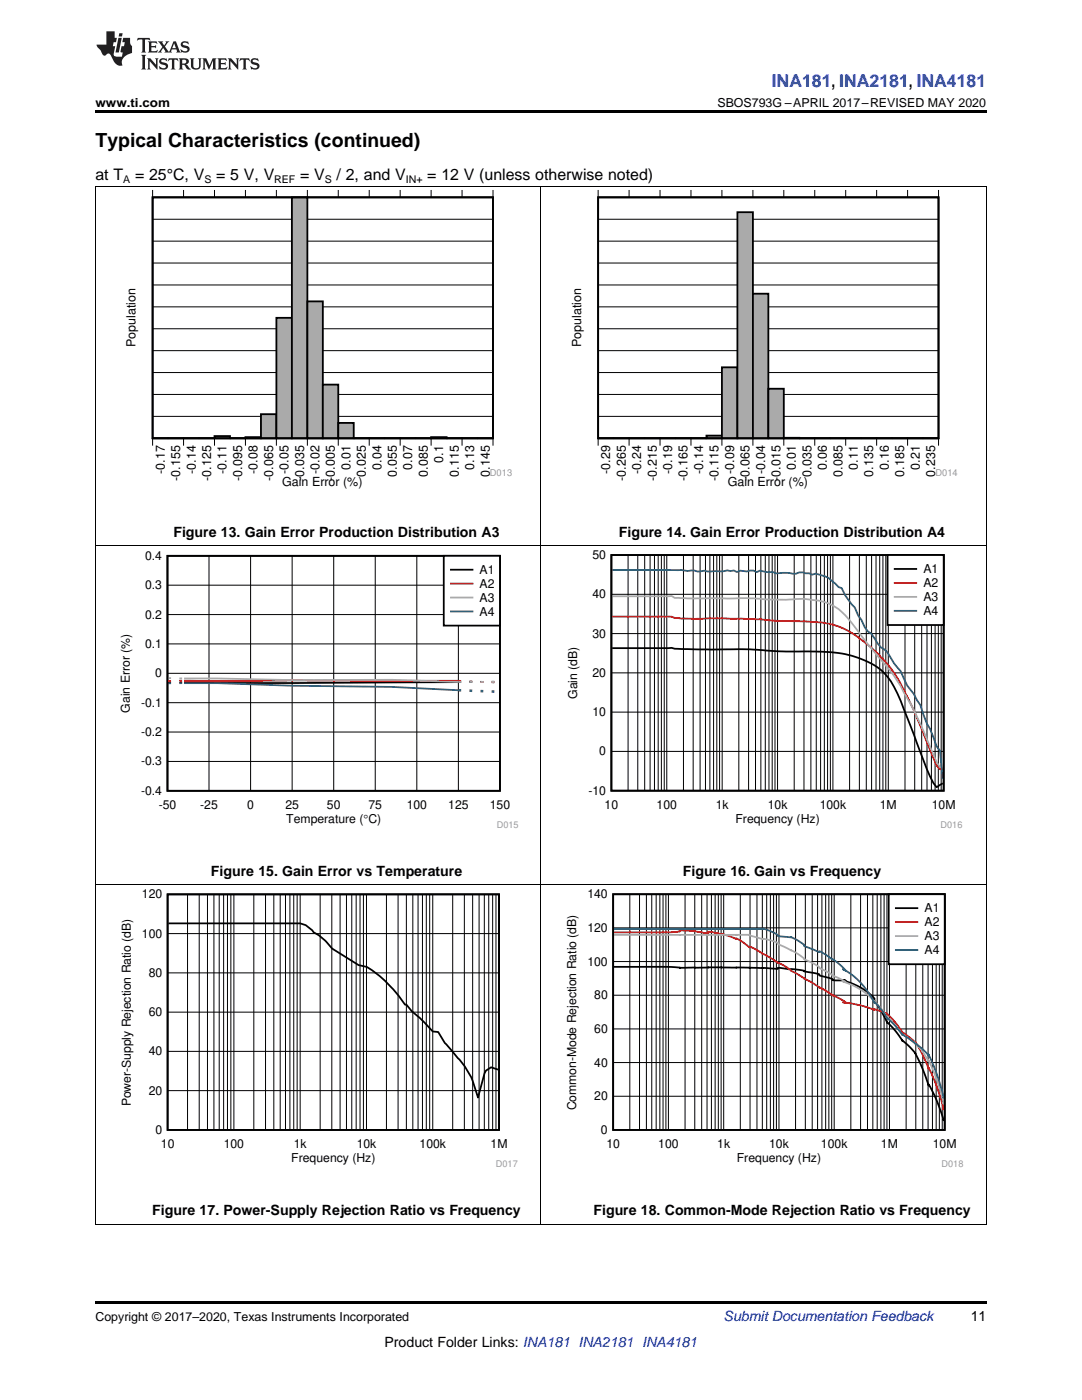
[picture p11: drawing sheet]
<svg xmlns="http://www.w3.org/2000/svg" width="216mm" height="279mm" viewBox="0 0 216 279" stroke-linecap="round" stroke-linejoin="round" font-family="sans-serif">
<path d="M19 259.7h177.8v.5h-177.8z" fill="#000"/>
<path d="M19.1 176.6v67.7M107.9 176.6v67.7M196.8 176.6v67.7M19 244.3h177.8" fill="none" stroke="#000" stroke-width=".2"/>
<path d="M23.7 177.5h79.6v55.5h-79.6z" fill-rule="evenodd" fill="#fff"/>
<path d="M33.4 178.5h66.2v47h-66.2zM33.6 184.3h24.6a4.1 4.1 0 0 1 4.4 1.8 10.6 10.6 0 0 1 3.7 3.2l5.2 3.3 1.4 .3a19.9 19.9 0 0 1 6.6 5.8l1.3 1.8h.3l1.1 1.3 1.5 1.3 2.6 2.8 1.1 .1a26.2 26.2 0 0 0 4.3 5.5 15.9 15.9 0 0 1 3.7 7.5l1.3-4.8 .3-.5 1-.7 1.4 .4" fill="none" stroke="#000" stroke-width=".35"/>
<g fill="none" stroke="#000" stroke-width=".2">
<path d="M37.4 178.5v47M39.8 178.5v47M41.4 178.5v47M42.7 178.5v47M43.7 178.5v47M44.6 178.5v47M45.4 178.5v47M46.1 178.5v47M46.7 178.5v47M50.6 178.5v47M53 178.5v47M54.6 178.5v47"/>
<path d="M55.9 178.5v47M57 178.5v47M57.8 178.5v47M58.6 178.5v47M59.3 178.5v47M59.9 178.5v47M63.9 178.5v47M66.2 178.5v47M67.9 178.5v47M69.1 178.5v47M70.2 178.5v47M71.1 178.5v47"/>
<path d="M71.8 178.5v47M72.5 178.5v47M73.1 178.5v47M77.1 178.5v47M79.4 178.5v47M81.1 178.5v47M82.4 178.5v47M83.4 178.5v47M84.3 178.5v47M85.1 178.5v47M85.7 178.5v47M86.3 178.5v47"/>
<path d="M90.3 178.5v47M92.7 178.5v47M94.3 178.5v47M95.6 178.5v47M96.6 178.5v47M97.5 178.5v47M98.3 178.5v47M99 178.5v47M33.4 194.2h66.2M33.4 186.3h66.2M33.4 217.7h66.2M33.4 209.8h66.2"/>
<path d="M33.4 202h66.2"/>
</g>
<path d="M112.6 177.5h79.6v55.5h-79.6z" fill-rule="evenodd" fill="#fff"/>
<path d="M122.3 178.5h66.2v47h-66.2zM122.5 193h10.8l2.3 .1h12.3l7.2 .3 .1-.1v-.1h.2l2.4 .3 .1-.1 1.7 .2 2.9 .6a.91 .91 0 0 1 1 .3l.2 .2 2.3 .7 .1 .2 2.6 .1-.5-.1a11.8 11.8 0 0 1 6.3 3.8v.3l1.4 2.2 1.2 2.3-.1-.2a13.9 13.9 0 0 1 3 3.7l1.3 1 1.3 1.5a40 40 0 0 1 2.7 6.5l-.1-.3 1.5 2.8 1.6 4.5M188.2 223.4l.1 .3" fill="none" stroke="#000" stroke-width=".35"/>
<g fill="none" stroke="#000" stroke-width=".2">
<path d="M125.7 178.5v47M127.6 178.5v47M129 178.5v47M130.1 178.5v47M130.9 178.5v47M131.7 178.5v47M132.3 178.5v47M132.9 178.5v47M133.4 178.5v47M136.7 178.5v47M138.6 178.5v47M140 178.5v47"/>
<path d="M141.1 178.5v47M142 178.5v47M142.7 178.5v47M143.3 178.5v47M143.9 178.5v47M144.4 178.5v47M147.7 178.5v47M149.7 178.5v47M151 178.5v47M152.1 178.5v47M153 178.5v47M153.7 178.5v47"/>
<path d="M154.4 178.5v47M154.9 178.5v47M155.4 178.5v47M158.7 178.5v47M160.7 178.5v47M162.1 178.5v47M163.1 178.5v47M164 178.5v47M164.8 178.5v47M165.4 178.5v47M166 178.5v47M166.5 178.5v47"/>
<path d="M169.8 178.5v47M171.7 178.5v47M173.1 178.5v47M174.2 178.5v47M175 178.5v47M175.8 178.5v47M176.4 178.5v47M177 178.5v47M177.5 178.5v47M180.8 178.5v47M182.7 178.5v47M184.1 178.5v47"/>
<path d="M185.2 178.5v47M186.1 178.5v47M186.8 178.5v47M187.4 178.5v47M188 178.5v47M122.3 198.6h66.2M122.3 191.9h66.2M122.3 185.2h66.2M122.3 218.8h66.2M122.3 212.1h66.2M122.3 205.3h66.2"/>
</g>
<path d="M122.5 186.1h11.1l1.9-.2 .2-.1v-.1h.4l2.6 .2 2.5 .4 .1-.3h.4l2.7 .5 2.6 .9-.1-.1 1.3 .7 1.4 1.1v-.1a1.57 1.57 0 0 1 1.2 .5l1.4 .9 1.4 .7 1.6 1.1 1.5 .7 1.1 .8 2.6 1.6 8.3 4.7h-.5a24.1 24.1 0 0 1 6.3 1.5l-.1-.1 2.7 1-.1-.1a15 15 0 0 1 3 3.8l1.3 .7 1.4 1.3-.1-.2 1 1.6 3.1 6.8 1.6 5.1M188.2 221.2l.1 .3" fill="none" stroke="#f00" stroke-width=".35"/>
<path d="M122.5 186.6h26.9l2.8 .8a7.9 7.9 0 0 1 3 .9l.2 .2 3.4 1.6 1.3 .9 .4 .4a8.7 8.7 0 0 1 3 1.7l2.2 1.2 .4 .4 2.6 1.3-.5-.1a13.3 13.3 0 0 1 6.3 4l-.1-.1a14 14 0 0 1 2.7 3.3l-.1-.1a14.8 14.8 0 0 1 3 3.5l1 .4 1.7 1.3 .9 1.1 1.7 2.5v-.2l1.8 4.3 1.2 4.3M188.2 220l.1 .3" fill="none" stroke="#aaa" stroke-width=".35"/>
<path d="M122.5 185.4h29.1h.6v-.1a8.4 8.4 0 0 1 3 1.4l.4 .2 2.2 .1a8.4 8.4 0 0 1 2.7 1.7l-.1 .1 .2 .1 2.8 1.1h.1l-.1-.1h.3l.7 .4 2.7 1.8 1.6 1.6-.5-.3a15.2 15.2 0 0 1 6.3 6.8l-.1-.3 1.5 1.7 1.2 1.7-.1-.1a13.5 13.5 0 0 1 3 3.3l1.3 .7 1.8 1.3 2.2 2.1-.1-.2 1.9 4.4 1.2 4.3M188.2 218.9l.1 .3" fill="none" stroke="#295c75" stroke-width=".35"/>
<path d="M177.3 178.5h11.2v13.9h-11.2z" fill-rule="evenodd" fill="#fff"/>
<path d="M177.3 178.5h11.2v13.9h-11.2zM178.8 181.2h4.2" fill="none" stroke="#000" stroke-width=".35"/>
<path d="M178.8 184h4.2" fill="none" stroke="#f00" stroke-width=".35"/>
<path d="M178.8 186.8h4.2" fill="none" stroke="#aaa" stroke-width=".35"/>
<path d="M178.8 189.6h4.2" fill="none" stroke="#295c75" stroke-width=".35"/>
<path d="M19.1 108.9v67.7M107.9 108.9v67.7M196.8 108.9v67.7M19 176.6h177.8" fill="none" stroke="#000" stroke-width=".2"/>
<path d="M23.5 109.9h79.9v55.4h-79.9z" fill-rule="evenodd" fill="#fff"/>
<path d="M33.4 110.9h66.4v46.9h-66.4zM33.6 136.2h.5M35.8 136.2h.5M92 136.1h-.5a2492 2492 0 0 1-54.8 .1M94.2 136.1h-.5M96.4 136.1h-.5M98.1 136.1h.5" fill="none" stroke="#000" stroke-width=".35"/>
<g fill="none" stroke="#000" stroke-width=".2">
<path d="M33.4 116.8h66.4M41.7 110.9v46.9M50 110.9v46.9M58.3 110.9v46.9M66.6 110.9v46.9M74.9 110.9v46.9M83.2 110.9v46.9M91.5 110.9v46.9M33.4 134.4h66.4M33.4 128.5h66.4M33.4 122.7h66.4M33.4 152h66.4"/>
<path d="M33.4 146.1h66.4M33.4 140.2h66.4"/>
</g>
<path d="M34.1 135.9h-.5M36.3 135.8l-.5 .1M36.7 135.8l6.7 .2 14.9-.2 33.7 .1M93.7 136h.5M95.9 136.1h.5M98.1 136.2h.5" fill="none" stroke="#f00" stroke-width=".35"/>
<path d="M33.6 135.3h.5M35.8 135.4h.5M36.7 135.4h6.7l14.9 .3h19.9l13.8 .4M93.7 136.1h.5M95.9 136.1h.5M98.1 136.1h.5" fill="none" stroke="#aaa" stroke-width=".35"/>
<path d="M34.1 136.4h-.5M36.3 136.3h-.5M36.7 136.3h6.7l14.9 .6 19.9 .2 13.3 .7" fill="none" stroke="#295c75" stroke-width=".35"/>
<path d="M91.5 137.8h.5M93.7 137.8l.5 .1M95.9 137.9h.5M98.1 138h.5" fill="none" stroke="#295c75" stroke-width=".5"/>
<path d="M88.5 110.9h11.3v14h-11.3z" fill-rule="evenodd" fill="#fff"/>
<path d="M88.5 110.9h11.3v14h-11.3zM90 113.7h4.3" fill="none" stroke="#000" stroke-width=".35"/>
<path d="M90 116.5h4.3" fill="none" stroke="#f00" stroke-width=".35"/>
<path d="M90 119.3h4.3" fill="none" stroke="#aaa" stroke-width=".35"/>
<path d="M90 122h4.3" fill="none" stroke="#295c75" stroke-width=".35"/>
<path d="M112.8 109.8h79.2v55.5h-79.2z" fill-rule="evenodd" fill="#fff"/>
<path d="M122 110.8h66.3v47h-66.3zM122.2 129.4l11.8-.1 .6 .2h1.3l6.6 .1a104.5 104.5 0 0 1 13.7 .4h.6a60.8 60.8 0 0 1 12.4 .7 16.2 16.2 0 0 1 7.3 3.6 20.2 20.2 0 0 1 3.9 7.2l3.9 10.2a18.5 18.5 0 0 0 2.6 5.4l1.2-.8" fill="none" stroke="#000" stroke-width=".35"/>
<g fill="none" stroke="#000" stroke-width=".2">
<path d="M122 118.6h66.3M125.3 110.8v47M127.3 110.8v47M128.6 110.8v47M129.7 110.8v47M130.6 110.8v47M131.3 110.8v47M132 110.8v47M132.5 110.8v47M133 110.8v47M136.4 110.8v47M138.3 110.8v47"/>
<path d="M139.7 110.8v47M140.8 110.8v47M141.6 110.8v47M142.4 110.8v47M143 110.8v47M143.6 110.8v47M144.1 110.8v47M147.4 110.8v47M149.4 110.8v47M150.8 110.8v47M151.8 110.8v47M152.7 110.8v47"/>
<path d="M153.4 110.8v47M154.1 110.8v47M154.6 110.8v47M155.2 110.8v47M158.5 110.8v47M160.4 110.8v47M161.8 110.8v47M162.9 110.8v47M163.7 110.8v47M164.5 110.8v47M165.1 110.8v47M165.7 110.8v47"/>
<path d="M166.2 110.8v47M169.5 110.8v47M171.5 110.8v47M172.9 110.8v47M173.9 110.8v47M174.8 110.8v47M175.5 110.8v47M176.2 110.8v47M176.8 110.8v47M177.2 110.8v47M180.6 110.8v47M182.5 110.8v47"/>
<path d="M183.9 110.8v47M185 110.8v47M185.9 110.8v47M186.6 110.8v47M187.2 110.8v47M187.8 110.8v47M122 134.3h66.3M122 126.4h66.3M122 150h66.3M122 142.1h66.3"/>
</g>
<path d="M122.2 123.1h11.1l2.6 .3h11.8l7.2 .5a84.7 84.7 0 0 1 10.5 .6 17.3 17.3 0 0 1 7.8 4.2 26.1 26.1 0 0 1 7.8 10.3l1.3 2.8 4.6 11 .7 .7 .5-.1" fill="none" stroke="#f00" stroke-width=".35"/>
<path d="M122.2 119l11.8-.1 .6 .4 8.5 .1a101.5 101.5 0 0 1 11.2 .3h2.5a18.8 18.8 0 0 1 8.6 .8 12.4 12.4 0 0 1 5.2 4.6l3.9 5a38.1 38.1 0 0 1 6.5 9.2 110.7 110.7 0 0 1 5.9 12.8l.7 1 .5 .1" fill="none" stroke="#aaa" stroke-width=".35"/>
<path d="M122.2 113.8h13.7l1.3 .2 1.4-.1 .6 .2 1.3-.2 1.4 .2 4.5-.3 .6 .4 .7-.3 1.3 .1 1.3-.1 .7 .3 .6-.3 1.4 .3h1.3l.6 .2 1.9-.1 2 .2 .7-.3h.7l1.2 .2 .7 .3 .7-.2 .6 .1a5.8 5.8 0 0 1 3.3 1.9l.6 .7 .7 .2a13.1 13.1 0 0 0 2.6 3.8l.6 1.6 .7 .9 .7 1.5 .6 .8 .7 .5 1.9 2.7 .7 .4 .6 .6a14.3 14.3 0 0 0 2.6 3.8 11.1 11.1 0 0 0 2.6 4.5l1.3 2.2 1.4 3.7 .6 1 1.3 3.6 .7 .8 .5 5.6" fill="none" stroke="#295c75" stroke-width=".35"/>
<path d="M177.1 110.8h11.2v13.9h-11.2z" fill-rule="evenodd" fill="#fff"/>
<path d="M177.1 110.8h11.2v13.9h-11.2zM178.5 113.5h4.3" fill="none" stroke="#000" stroke-width=".35"/>
<path d="M178.5 116.3h4.3" fill="none" stroke="#f00" stroke-width=".35"/>
<path d="M178.5 119.1h4.3" fill="none" stroke="#aaa" stroke-width=".35"/>
<path d="M178.5 121.9h4.3" fill="none" stroke="#295c75" stroke-width=".35"/>
<path d="M19.1 37.3v71.6M107.9 37.3v71.6M196.8 37.3v71.6M19 108.9h177.8" fill="none" stroke="#000" stroke-width=".2"/>
<path d="M25.2 37.8h77v59.8h-77z" fill-rule="evenodd" fill="#fff"/>
<path d="M30.5 39.4h67.9v48.1h-67.9zM30.5 87.5h3zM33.5 87.5h3.1zM36.6 87.5h3.1zM39.7 87.5h3.1zM42.8 87h3.1v.5h-3.1zM45.9 87.5h3.1zM49 87.2h3.1v.3h-3.1z" fill="none" stroke="#000" stroke-width=".36"/>
<g fill="none" stroke="#000" stroke-width=".2">
<path d="M30.5 37.9v1.5h67.9v-1.5M36.6 37.9v1.5M42.8 37.9v1.5M49 37.9v1.5M55.2 37.9v1.5M61.3 37.9v1.5M67.5 37.9v1.5M73.7 37.9v1.5M79.8 37.9v1.5M86 37.9v1.5M92.2 37.9v1.5M30.5 56.9h67.9"/>
<path d="M30.5 52.5h67.9M30.5 48.1h67.9M30.5 43.8h67.9M30.5 78.7h67.9M30.5 74.3h67.9M30.5 70h67.9M30.5 65.6h67.9M30.5 61.2h67.9M30.5 88.9v-1.4h67.9v1.4M30.5 83.1h67.9M36.6 87.5v1.4M42.8 87.5v1.4"/>
<path d="M49 87.5v1.4M55.2 87.5v1.4M61.3 87.5v1.4M67.5 87.5v1.4M73.7 87.5v1.4M79.8 87.5v1.4M86 87.5v1.4M92.2 87.5v1.4"/>
</g>
<path d="M30.5 87.5h12.3M45.9 87.5h3.1" fill="none" stroke="#aaa" stroke-width=".2"/>
<path d="M42.8 87.3h3.1" fill="none" stroke="#aaa" stroke-width=".45"/>
<path d="M49 87.4h3.1" fill="none" stroke="#aaa" stroke-width=".24"/>
<path d="M52.1 82.7h3.1v4.8h-3.1z" fill-rule="evenodd" fill="#aaa"/>
<path d="M52.1 82.7h3.1v4.8h-3.1z" fill="none" stroke="#000" stroke-width=".36"/>
<path d="M55.2 63.4h3.1v24.1h-3.1z" fill-rule="evenodd" fill="#aaa"/>
<path d="M55.2 63.4h3v24.1h-3z" fill="none" stroke="#000" stroke-width=".36"/>
<path d="M58.2 39.4h3.1v48.1h-3.1z" fill-rule="evenodd" fill="#aaa"/>
<path d="M58.2 39.4h3.1v48.1h-3.1z" fill="none" stroke="#000" stroke-width=".36"/>
<path d="M61.3 60.1h3.1v27.4h-3.1z" fill-rule="evenodd" fill="#aaa"/>
<path d="M61.3 60.1h3.1v27.4h-3.1z" fill="none" stroke="#000" stroke-width=".36"/>
<path d="M64.4 76.8h3.1v10.7h-3.1z" fill-rule="evenodd" fill="#aaa"/>
<path d="M64.4 76.8h3.1v10.7h-3.1z" fill="none" stroke="#000" stroke-width=".36"/>
<path d="M67.5 84.4h3.1v3.1h-3.1z" fill-rule="evenodd" fill="#aaa"/>
<path d="M30.5 39.4h67.9v48.1h-67.9zM67.5 84.4h3.1v3.1h-3.1zM70.6 87.5h3.1zM73.7 87.5h3.1zM76.8 87.5h3zM79.8 87.5h3.1zM82.9 87.5h3.1zM86 87.2h3.1v.3h-3.1zM89.1 87.5h3.1zM92.2 87.5h3.1zM95.3 87.5h3.1z" fill="none" stroke="#000" stroke-width=".36"/>
<path d="M70.6 87.5h15.4M89.1 87.5h9.3" fill="none" stroke="#aaa" stroke-width=".2"/>
<path d="M86 87.4h3.1" fill="none" stroke="#aaa" stroke-width=".24"/>
<path d="M114.1 37.8h77v59.8h-77z" fill-rule="evenodd" fill="#fff"/>
<path d="M119.4 39.4h67.9v48.1h-67.9zM119.4 87.5h3zM122.4 87.5h3.1zM125.5 87.5h3.1zM128.6 87.5h3.1zM131.7 87.5h3.1zM134.8 87.5h3.1zM137.9 87.5h3.1z" fill="none" stroke="#000" stroke-width=".36"/>
<g fill="none" stroke="#000" stroke-width=".2">
<path d="M119.4 37.9v1.5h67.9v-1.5M125.5 37.9v1.5M131.7 37.9v1.5M137.9 37.9v1.5M144.1 37.9v1.5M150.2 37.9v1.5M156.4 37.9v1.5M162.6 37.9v1.5M168.7 37.9v1.5M174.9 37.9v1.5M181.1 37.9v1.5M119.4 56.9h67.9"/>
<path d="M119.4 52.5h67.9M119.4 48.1h67.9M119.4 43.8h67.9M119.4 78.7h67.9M119.4 74.3h67.9M119.4 70h67.9M119.4 65.6h67.9M119.4 61.2h67.9M119.4 88.9v-1.4h67.9v1.4M119.4 83.1h67.9M125.5 87.5v1.4M131.7 87.5v1.4"/>
<path d="M137.9 87.5v1.4M144.1 87.5v1.4M150.2 87.5v1.4M156.4 87.5v1.4M162.6 87.5v1.4M168.7 87.5v1.4M174.9 87.5v1.4M181.1 87.5v1.4"/>
</g>
<path d="M119.4 87.5h21.6" fill="none" stroke="#aaa" stroke-width=".2"/>
<path d="M141 86.9h3.1v.6h-3.1z" fill-rule="evenodd" fill="#aaa"/>
<path d="M141 86.9h3.1v.6h-3.1z" fill="none" stroke="#000" stroke-width=".36"/>
<path d="M144.1 73.3h3.1v14.2h-3.1z" fill-rule="evenodd" fill="#aaa"/>
<path d="M144.1 73.3h3v14.2h-3z" fill="none" stroke="#000" stroke-width=".36"/>
<path d="M147.1 42.4h3.1v45.1h-3.1z" fill-rule="evenodd" fill="#aaa"/>
<path d="M147.1 42.3h3.1v45.2h-3.1z" fill="none" stroke="#000" stroke-width=".36"/>
<path d="M150.2 58.6h3.1v28.9h-3.1z" fill-rule="evenodd" fill="#aaa"/>
<path d="M150.2 58.6h3.1v28.9h-3.1z" fill="none" stroke="#000" stroke-width=".36"/>
<path d="M153.3 77.6h3.1v9.9h-3.1z" fill-rule="evenodd" fill="#aaa"/>
<path d="M119.4 39.4h67.9v48.1h-67.9zM153.3 77.6h3.1v9.9h-3.1zM156.4 87.4l3.1 .1zM159.5 87.5h3.1zM162.6 87.5h3.1zM165.7 87.5h3zM168.7 87.5h3.1zM171.8 87.5h3.1zM174.9 87.5h3.1zM178 87.5h3.1zM181.1 87.5h3.1zM184.2 87.5h3.1z" fill="none" stroke="#000" stroke-width=".36"/>
<path d="M156.4 87.4l30.9 .1" fill="none" stroke="#aaa" stroke-width=".2"/>
<path d="M19 37.2h177.8" fill="none" stroke="#000" stroke-width=".2"/>
<path d="M19 22h177.8v.5h-177.8z" fill="#000"/>
<g fill="#231f20">
<path d="M27.5 7.6l-.1 .5 .4-.2h.6v.1v2.1l-.2 .4h1l-.3-.4v-2.1l.1-.1h.5l.5 .2-.2-.5zM29.5 8.3l.2 .3v1.5l-.2 .4h1.8l.2-.6a1.04 1.04 0 0 1-1.3 .2v-.7h.6l.3 .2v-.6l-.3 .2h-.6v-.6l.8-.1 .4 .3-.2-.5zM31.5 8.3l.9 1.1-.9 1.1h.8l-.2-.2 .5-.7 .4 .7-.2 .2h1.5l-.1-.2 .1-.4h.9l.1 .4-.2 .2h1l-.3-.3-.7-1.9h-.5l-.9 2-.8-1 .9-1h-.8l.1 .3-.3 .5-.4-.6 .2-.2zM34.7 8.6l.4 1h-.7zM36.3 8.4a.63 .63 0 0 0-.2 .7 .63 .63 0 0 0 .6 .4l.6 .2 .1 .2a.75 .75 0 0 1-.7 .4 .75 .75 0 0 1-.6-.5l.1 .7 .1-.1a1.11 1.11 0 0 0 1.5-.6 1.13 1.13 0 0 0-1.2-.8l-.1-.4a1.04 1.04 0 0 1 1.2 .2l-.2-.5-.1 .1-.5-.2zM28.2 10.9l.2 .4v2.2l-.2 .4h1l-.3-.4v-2.2l.3-.4zM29.3 11.6l.3 .4v1.5l-.3 .4h.8l-.2-.4v-1.3l1.5 1.7v-1.9l.2-.4h-.7l.2 .4v.9l-1.1-1.3zM32 11.8a.62 .62 0 0 0-.2 .7 .62 .62 0 0 0 .6 .4l.6 .1 .1 .3a.76 .76 0 0 1-.7 .3 .76 .76 0 0 1-.6-.4l.1 .7 .1-.1a1.11 1.11 0 0 0 1.5-.6 1.13 1.13 0 0 0-1.2-.8l-.1-.4a1.04 1.04 0 0 1 1.2 .2l-.2-.6-.1 .1-.5-.1zM33.7 11.6l-.2 .6a.61 .61 0 0 1 .8-.3v1.6l-.2 .4h.9l-.2-.4v-1.6a.63 .63 0 0 1 .8 .3l-.2-.6zM35.6 11.6l.3 .4v1.5l-.3 .4h1l-.2-.2v-.8l.5 .2a.76 .76 0 0 0 1.2 .7l-1-1a.58 .58 0 0 0 .6-.5 .58 .58 0 0 0-.5-.6zM36.4 11.9h.1a.45 .45 0 0 1 .5 .1 .45 .45 0 0 1 .1 .5l-.7 .2zM37.9 11.6l.2 .2a2.17 2.17 0 0 0 .3 1.9 .99 .99 0 0 0 1.6-.6v-1.1l.2-.4h-.7l.2 .2a1.92 1.92 0 0 1-.2 1.8 .6 .6 0 0 1-.9-.5v-1.1l.2-.4zM40.4 11.6l.2 .4v1.5l-.2 .4h.7l-.2-.4v-1.4l.8 1.8 .8-1.8v1.4l-.2 .4h.9l-.2-.4v-1.5l.2-.4h-.8l-.6 1.5-.6-1.5zM43.4 11.6l.2 .4v1.5l-.2 .4h1.8l.2-.6a1.04 1.04 0 0 1-1.3 .1v-.6h.5l.4 .2v-.6l-.4 .2h-.5v-.7h.8l.3 .3-.1-.6zM45.5 11.6l.2 .4v1.5l-.2 .4h.7l-.2-.4v-1.3l1.5 1.7v-1.9l.2-.4h-.7l.2 .4v.9l-1.1-1.3zM47.9 11.6l-.1 .6a.61 .61 0 0 1 .8-.3v1.6l-.3 .4h1l-.3-.4 .1-1.6a.63 .63 0 0 1 .7 .3l-.1-.6zM50.2 11.8a.62 .62 0 0 0-.2 .7 .62 .62 0 0 0 .6 .4l.6 .1 .2 .3a.76 .76 0 0 1-.8 .3 .76 .76 0 0 1-.6-.4l.1 .7 .2-.1a1.11 1.11 0 0 0 1.5-.6 1.13 1.13 0 0 0-1.3-.8l-.1-.4a1.04 1.04 0 0 1 1.2 .2l-.1-.6-.2 .1-.5-.1z"/>
<path d="M21.2 6.3v2.6h-1.9l.1 .4 .7 .9a.91 .91 0 0 0 1 .8 .56 .56 0 0 1 .5-.3 .56 .56 0 0 1 .5 .3l.4 .8a1.53 1.53 0 0 0 1.9 1.2 1.54 1.54 0 0 1 1-2.1l.9-.3v-1.4a1.52 1.52 0 0 1-.3-1.6h-1.4l-.2 .8h.5l-.2 .8h-.4l-.2 1v.2l.4 .1-.2 .8a1.93 1.93 0 0 1-1.6-.3l.3-1.8h-.5l.2-.8h.4l.2-.8h-.4v-1.3zM23.6 7.6l-.6 2.9h.7l.6-2.9zM23.8 6.6l-.1 .7h.6l.2-.7z"/>
</g>
<text font-size="3.9" x="19" y="29.3">Typical Characteristics (continued)</text>
<text font-size="3.5" fill="#00f" x="154" y="17.3">INA181, INA2181, INA4181</text>
<g font-size="3.2">
<text x="19" y="36">at T</text>
<text x="27" y="36">= 25°C, V</text>
<text x="43.1" y="36">= 5 V, V</text>
<text x="59.9" y="36">= V</text>
<text x="67.2" y="36">/ 2, and V</text>
<text x="85.3" y="36">= 12 V (unless otherwise noted)</text>
</g>
<g font-size="2.8">
<text x="34.6" y="107.2">Figure 13. Gain Error Production Distribution A3</text>
<text x="123.5" y="107.2">Figure 14. Gain Error Production Distribution A4</text>
<text x="42.1" y="174.9">Figure 15. Gain Error vs Temperature</text>
<text x="136.3" y="174.9">Figure 16. Gain vs Frequency</text>
<text x="30.4" y="242.6">Figure 17. Power-Supply Rejection Ratio vs Frequency</text>
<text x="118.4" y="242.6">Figure 18. Common-Mode Rejection Ratio vs Frequency</text>
<text x="193.7" y="263.6">11</text>
<text x="76.7" y="268.9">Product Folder Links: INA181 INA2181 INA4181</text>
</g>
<text font-size="2.8" fill="#0000c8" x="144.4" y="263.6">Submit Documentation Feedback</text>
<g font-size="2.5">
<text x="19" y="21.4">www.ti.com</text>
<text x="143.2" y="21.4">SBOS793G –APRIL 2017–REVISED MAY 2020</text>
<text x="27" y="69.3" transform="rotate(-90 27 69.3)">Population</text>
<text x="115.9" y="69.3" transform="rotate(-90 115.9 69.3)">Population</text>
<text x="32.9" y="94.6" transform="rotate(-90 32.9 94.6)">-0.17</text>
<text x="36" y="95.9" transform="rotate(-90 36 95.9)">-0.155</text>
<text x="39" y="94.6" transform="rotate(-90 39 94.6)">-0.14</text>
<text x="42.1" y="95.9" transform="rotate(-90 42.1 95.9)">-0.125</text>
<text x="45.2" y="94.6" transform="rotate(-90 45.2 94.6)">-0.11</text>
<text x="48.3" y="95.9" transform="rotate(-90 48.3 95.9)">-0.095</text>
<text x="51.4" y="94.6" transform="rotate(-90 51.4 94.6)">-0.08</text>
<text x="54.5" y="95.9" transform="rotate(-90 54.5 95.9)">-0.065</text>
<text x="57.6" y="94.6" transform="rotate(-90 57.6 94.6)">-0.05</text>
<text x="60.7" y="95.9" transform="rotate(-90 60.7 95.9)">-0.035</text>
<text x="63.8" y="94.6" transform="rotate(-90 63.8 94.6)">-0.02</text>
<text x="66.8" y="95.9" transform="rotate(-90 66.8 95.9)">-0.005</text>
<text x="69.9" y="93.7" transform="rotate(-90 69.9 93.7)">0.01</text>
<text x="73" y="95.1" transform="rotate(-90 73 95.1)">0.025</text>
<text x="76.1" y="93.7" transform="rotate(-90 76.1 93.7)">0.04</text>
<text x="79.2" y="95.1" transform="rotate(-90 79.2 95.1)">0.055</text>
<text x="82.3" y="93.7" transform="rotate(-90 82.3 93.7)">0.07</text>
<text x="85.4" y="95.1" transform="rotate(-90 85.4 95.1)">0.085</text>
<text x="88.4" y="92.3" transform="rotate(-90 88.4 92.3)">0.1</text>
<text x="91.5" y="95.1" transform="rotate(-90 91.5 95.1)">0.115</text>
<text x="94.6" y="93.7" transform="rotate(-90 94.6 93.7)">0.13</text>
<text x="97.7" y="95.1" transform="rotate(-90 97.7 95.1)">0.145</text>
<text x="121.8" y="94.6" transform="rotate(-90 121.8 94.6)">-0.29</text>
<text x="124.9" y="95.9" transform="rotate(-90 124.9 95.9)">-0.265</text>
<text x="127.9" y="94.6" transform="rotate(-90 127.9 94.6)">-0.24</text>
<text x="131" y="95.9" transform="rotate(-90 131 95.9)">-0.215</text>
<text x="134.1" y="94.6" transform="rotate(-90 134.1 94.6)">-0.19</text>
<text x="137.2" y="95.9" transform="rotate(-90 137.2 95.9)">-0.165</text>
<text x="140.3" y="94.6" transform="rotate(-90 140.3 94.6)">-0.14</text>
<text x="143.4" y="95.9" transform="rotate(-90 143.4 95.9)">-0.115</text>
<text x="146.5" y="94.6" transform="rotate(-90 146.5 94.6)">-0.09</text>
<text x="149.6" y="95.9" transform="rotate(-90 149.6 95.9)">-0.065</text>
<text x="152.7" y="94.6" transform="rotate(-90 152.7 94.6)">-0.04</text>
<text x="155.7" y="95.9" transform="rotate(-90 155.7 95.9)">-0.015</text>
<text x="158.8" y="93.7" transform="rotate(-90 158.8 93.7)">0.01</text>
<text x="161.9" y="95.1" transform="rotate(-90 161.9 95.1)">0.035</text>
<text x="165" y="93.7" transform="rotate(-90 165 93.7)">0.06</text>
<text x="168.1" y="95.1" transform="rotate(-90 168.1 95.1)">0.085</text>
<text x="171.2" y="93.7" transform="rotate(-90 171.2 93.7)">0.11</text>
<text x="174.3" y="95.1" transform="rotate(-90 174.3 95.1)">0.135</text>
<text x="177.3" y="93.7" transform="rotate(-90 177.3 93.7)">0.16</text>
<text x="180.4" y="95.1" transform="rotate(-90 180.4 95.1)">0.185</text>
<text x="183.5" y="93.7" transform="rotate(-90 183.5 93.7)">0.21</text>
<text x="186.6" y="95.1" transform="rotate(-90 186.6 95.1)">0.235</text>
<text x="56.3" y="97">Gain Error (%)</text>
<text x="145.2" y="97">Gain Error (%)</text>
<text x="19" y="263.6">Copyright © 2017–2020, Texas Instruments Incorporated</text>
</g>
<g font-size="2.4">
<text x="29" y="111.7">0.4</text>
<text x="118.2" y="111.6">50</text>
<text x="29" y="117.6">0.3</text>
<text x="95.7" y="114.6">A1</text>
<text x="95.7" y="117.3">A2</text>
<text x="118.2" y="119.4">40</text>
<text x="184.3" y="114.4">A1</text>
<text x="184.3" y="117.2">A2</text>
<text x="184.3" y="120">A3</text>
<text x="29" y="123.4">0.2</text>
<text x="95.7" y="120.1">A3</text>
<text x="95.7" y="122.9">A4</text>
<text x="184.3" y="122.8">A4</text>
<text x="29" y="129.3">0.1</text>
<text x="118.2" y="127.2">30</text>
<text x="31" y="135.2">0</text>
<text x="118.2" y="135.1">20</text>
<text x="25.9" y="142.2" transform="rotate(-90 25.9 142.2)">Gain Error (%)</text>
<text x="28.1" y="141">-0.1</text>
<text x="115.2" y="139.5" transform="rotate(-90 115.2 139.5)">Gain (dB)</text>
<text x="118.2" y="142.9">10</text>
<text x="28.1" y="146.9">-0.2</text>
<text x="28.1" y="152.8">-0.3</text>
<text x="119.6" y="150.8">0</text>
<text x="28.1" y="158.6">-0.4</text>
<text x="31.7" y="161.4">-50</text>
<text x="39.9" y="161.4">-25</text>
<text x="49.3" y="161.4">0</text>
<text x="56.9" y="161.4">25</text>
<text x="65.2" y="161.4">50</text>
<text x="73.5" y="161.4">75</text>
<text x="81.1" y="161.4">100</text>
<text x="89.4" y="161.4">125</text>
<text x="97.7" y="161.4">150</text>
<text x="117.4" y="158.6">-10</text>
<text x="120.6" y="161.4">10</text>
<text x="131" y="161.4">100</text>
<text x="142.8" y="161.4">1k</text>
<text x="153.2" y="161.4">10k</text>
<text x="163.6" y="161.4">100k</text>
<text x="175.6" y="161.4">1M</text>
<text x="185.9" y="161.4">10M</text>
<text x="57.1" y="164.2">Temperature (qC)</text>
<text x="146.8" y="164.2">Frequency (Hz)</text>
<text x="28.3" y="179.3">120</text>
<text x="117.2" y="179.3">140</text>
<text x="117.2" y="186">120</text>
<text x="184.5" y="182.1">A1</text>
<text x="184.5" y="184.9">A2</text>
<text x="28.3" y="187.1">100</text>
<text x="184.5" y="187.7">A3</text>
<text x="184.5" y="190.5">A4</text>
<text x="29.7" y="195">80</text>
<text x="117.2" y="192.7">100</text>
<text x="29.7" y="202.8">60</text>
<text x="118.6" y="199.4">80</text>
<text x="118.6" y="206.1">60</text>
<text x="29.7" y="210.6">40</text>
<text x="118.6" y="212.9">40</text>
<text x="26.1" y="220.8" transform="rotate(-90 26.1 220.8)">Power-Supply Rejection Ratio (dB)</text>
<text x="29.7" y="218.5">20</text>
<text x="115" y="221.6" transform="rotate(-90 115 221.6)">Common-Mode Rejection Ratio (dB)</text>
<text x="118.6" y="219.6">20</text>
<text x="31" y="226.3">0</text>
<text x="119.9" y="226.3">0</text>
<text x="32.1" y="229.1">10</text>
<text x="44.6" y="229.1">100</text>
<text x="58.1" y="231.9">Frequency (Hz)</text>
<text x="58.6" y="229.1">1k</text>
<text x="71.2" y="229.1">10k</text>
<text x="83.7" y="229.1">100k</text>
<text x="97.9" y="229.1">1M</text>
<text x="121" y="229.1">10</text>
<text x="131.4" y="229.1">100</text>
<text x="143.1" y="229.1">1k</text>
<text x="147" y="231.9">Frequency (Hz)</text>
<text x="153.5" y="229.1">10k</text>
<text x="163.8" y="229.1">100k</text>
<text x="175.8" y="229.1">1M</text>
<text x="186.1" y="229.1">10M</text>
</g>
<g font-size="2.1">
<text x="24.6" y="36.6">A</text>
<text x="40.8" y="36.6">S</text>
<text x="54.7" y="36.6">REF</text>
<text x="64.8" y="36.6">S</text>
<text x="81" y="36.6">IN+</text>
</g>
<g font-size="1.9" fill="#999">
<text x="97.8" y="95.1">D013</text>
<text x="186.7" y="95.1">D014</text>
</g>
<g font-size="1.8" fill="#999">
<text x="99.1" y="165.2">D015</text>
<text x="187.7" y="165.2">D016</text>
<text x="99" y="232.9">D017</text>
<text x="187.9" y="232.9">D018</text>
</g>
</svg>
